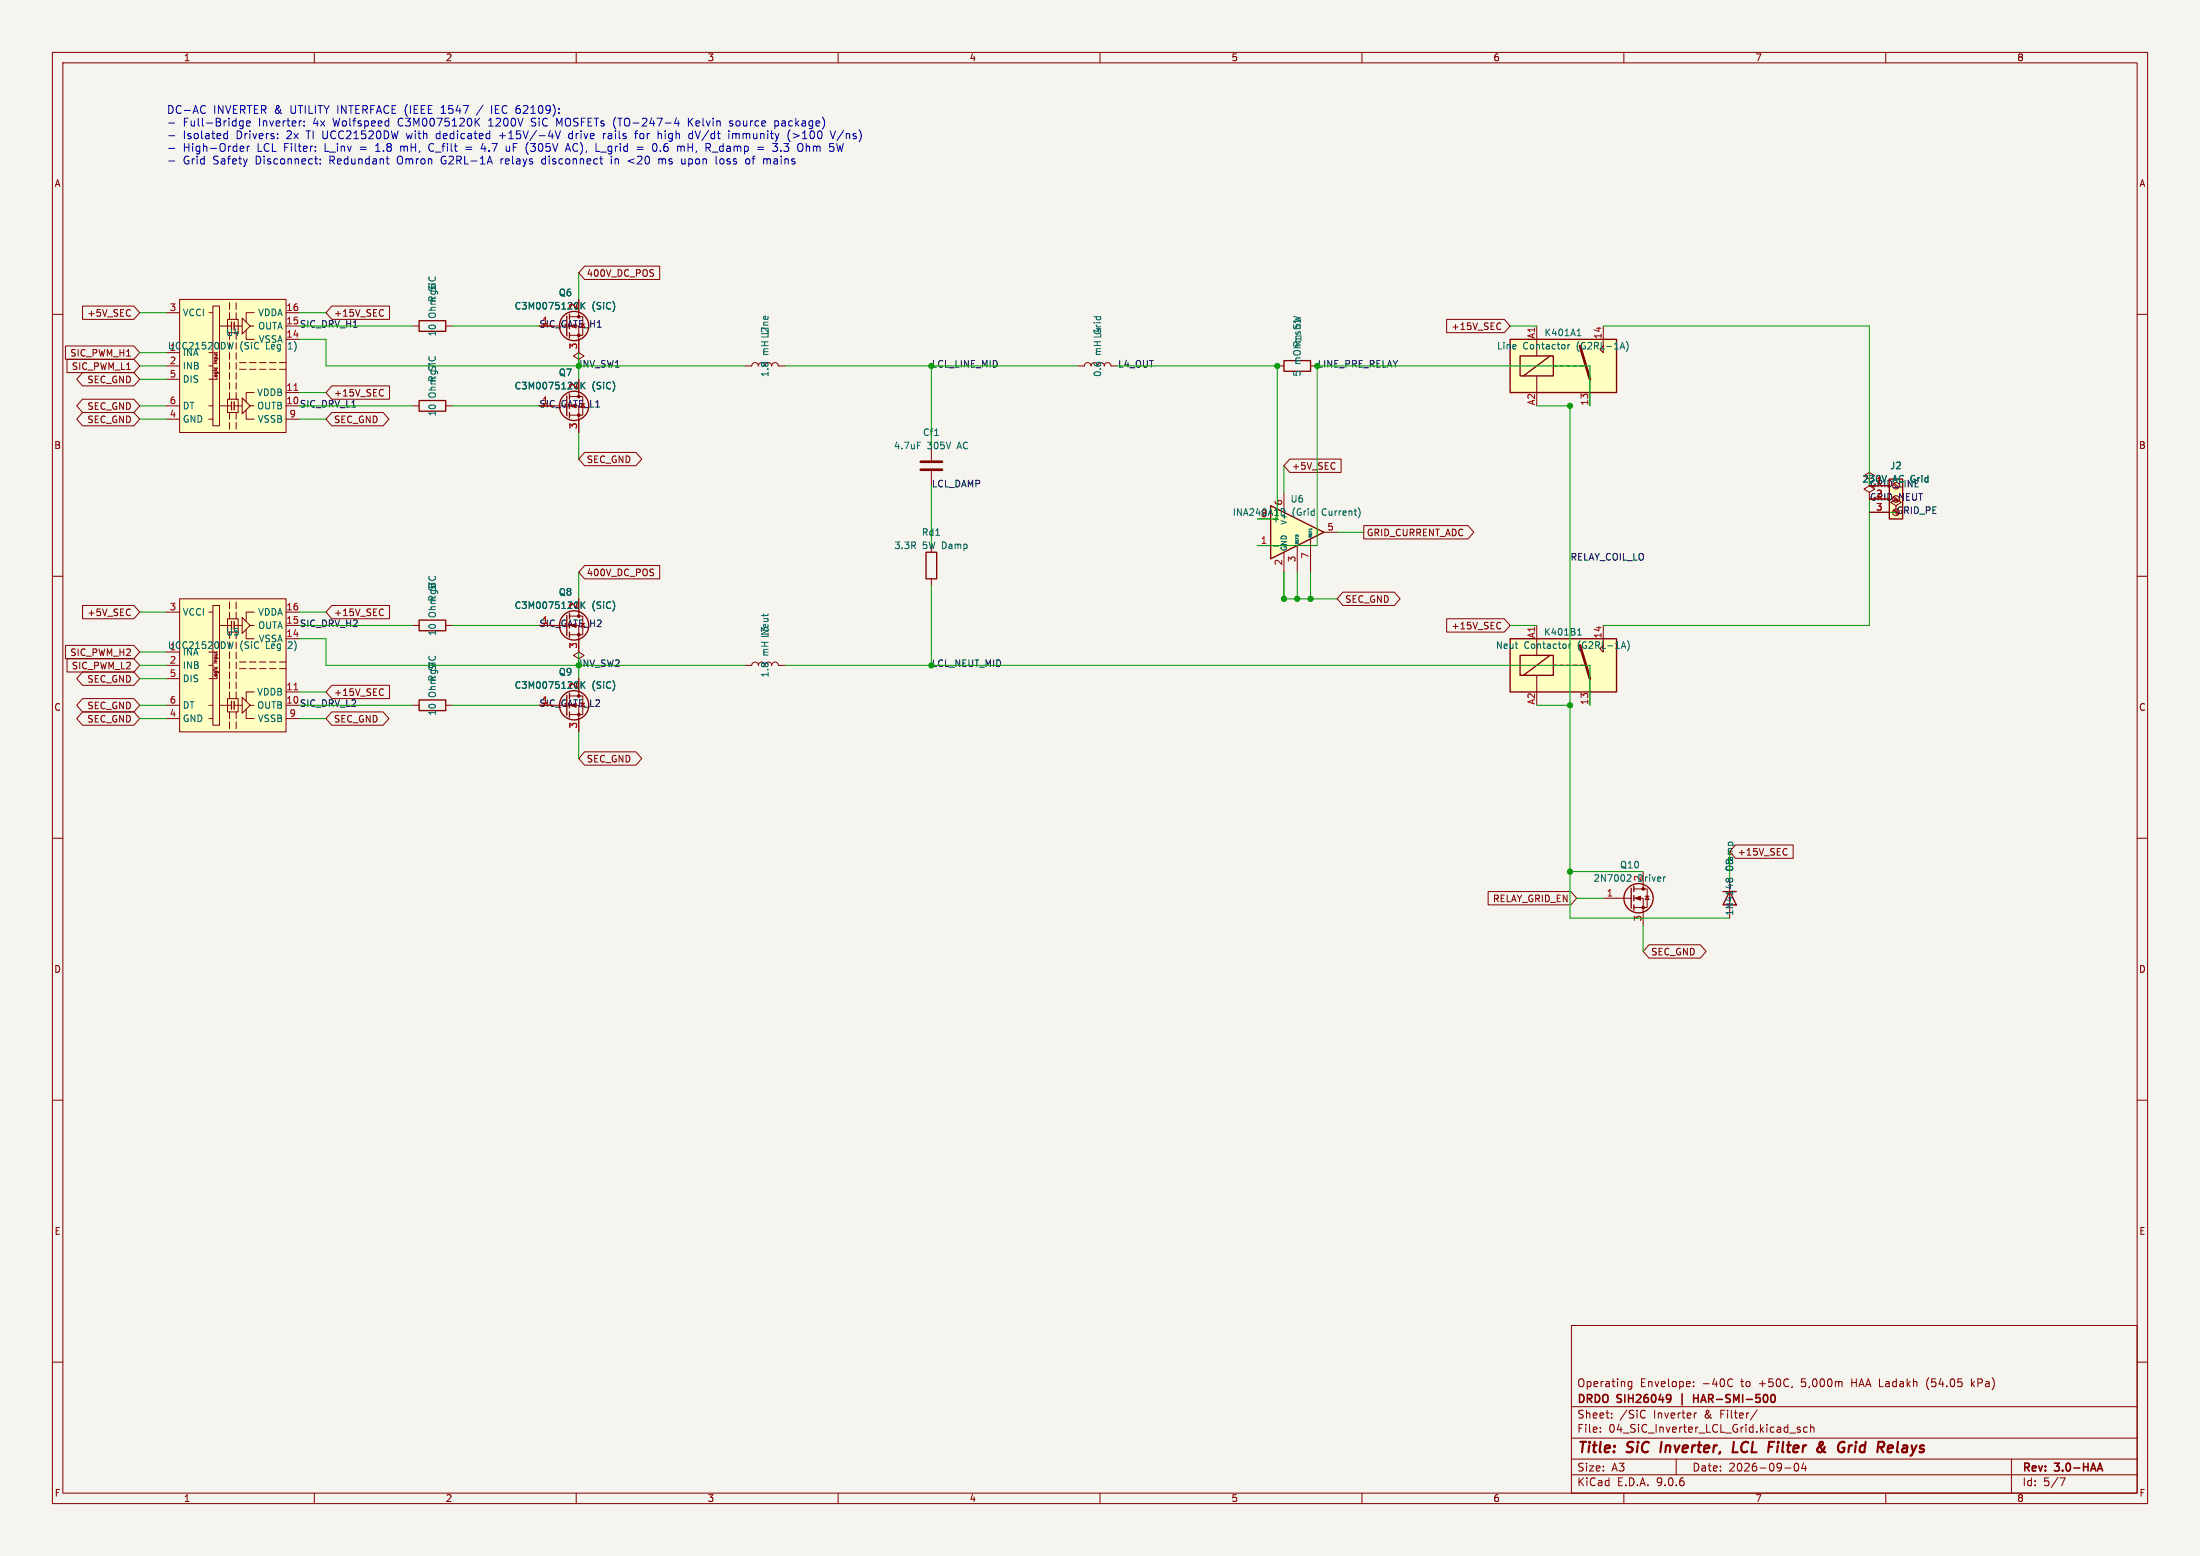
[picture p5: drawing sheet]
<svg xmlns="http://www.w3.org/2000/svg" width="420mm" height="297mm" viewBox="0 0 420 297" stroke-linecap="round" stroke-linejoin="round" font-family="sans-serif">
<path d="M0 0h420v297h-420z" fill="#f5f4ef" stroke="#f5f4ef" stroke-width=".19"/>
<g fill="none" stroke="#840000" stroke-width=".19">
<path d="M10 10h400v277h-400zM12 12h396v273h-396zM60 10v2M110 10v2M160 10v2M210 10v2M260 10v2M310 10v2M360 10v2M10 60h2M110.5 68.6l1-.7-1-.6-1 .6 1 .7v1.3M408 60h2"/>
<path d="M10 110h2M408 110h2M10 160h2M408 160h2M10 210h2M408 210h2M300 253h108v32h-108zM10 260h2M300 278.5h108M300 274.5h108M300 268.5h108M305.5 273.2v.2"/>
<path d="M305.5 272.5v.1M307.7 270.5v.2M307.7 269.8v.1M311.5 263.7v1.2l-.3 .3-.3-.1M311.5 263.8l-.4-.1-.3 .3 .1 .6h.6M313.8 269.2l.3 .1M314.1 270.5l-.3 .2M320 278.5v3M323.3 264.5v.2M323.3 263.8v.1M323.9 269.7l-.4 .1M330.1 263.3l.3-.1 .3 .1"/>
<path d="M330.7 264.5l-.3 .2-.3-.1M335.4 269.1l-1.2 1.9M341.7 273.5h1.1M342.7 279.4l.2-.1a.8 .8 0 0 1 .5 .7 .8 .8 0 0 1-.5 .8l-.2-.2-.2-.4zM343.7 272.5l-.4-.1-.2 .2 .1 .2 .5 .2v.3h-.6M344.3 279.2l-.4 1.1h1M344.7 279.8v1M345 272.5l-.4-.1-.3 .3 .1 .6h.6M345.7 272.5l.2-.1 .3 .1 .1 .9M345.7 271.9v1.5M368 263.3l-.2 .7 .2 1M376.4 263.2v1.5"/>
<path d="M376.5 264.1l.4 .6M376.9 263.7l-.5 .6M384 278.5v6.5M408 260h2M60 285v2M110 285v2M160 285v2M210 285v2M260 285v2M300 281.5h108M310 285v2M340.7 280.2h1.2"/>
<path d="M360 285v2M393.2 282.1h1l-.6 1.5"/>
</g>
<path d="M318.7 266.2l.2 .1a1.22 1.22 0 0 1-.2 1.3M319 266.8l-.3 .3M323.3 266.2v1.5M323.3 266.9h.9M338.3 266.3l.1-.1a.8 .8 0 0 1 .5 .7 .8 .8 0 0 1-.5 .8l-.1-.1M400.9 279.3l.5 1.5M400.5 280.4h.8" fill="none" stroke="#840000" stroke-width=".3"/>
<path d="M317.2 275.2l-.2 2M331 275.2l-.2 2h.9M348 276.8l.5 .4M348.3 276.2l-.1 .4-.4 .4M353.6 275.9l-.5 .2M354.3 275.9l-.2 1.3M354.3 275.2v.2M362.3 275.2l-.2 1.7 .3 .3" fill="none" stroke="#840000" stroke-width=".4"/>
<path d="M34.3 114.3h20.3v25.4h-20.3z" fill="#ffffc2"/>
<g fill="none" stroke="#840000" stroke-width=".19">
<path d="M78.7 77.5h1.3M85.1 77.5h1.3M142.2 69.9h1.3a.64 .64 0 0 1 .6-.7 .64 .64 0 0 1 .7 .7 .64 .64 0 0 1 .6-.7 .64 .64 0 0 1 .6 .7M147.3 69.9a.64 .64 0 0 1 .7-.7 .64 .64 0 0 1 .6 .7h1.3M177.8 85.1v2.8M177.8 89.9v2.8M31.7 116.8h2.6M34.3 114.3h20.3v25.4h-20.3zM39.9 116.8h.7M40.6 115.6h1.3v22.8h-1.3zM41.9 119.4h2.3M43.4 118.1h2.1v2.6h-2.1z"/>
<path d="M43.8 114.9v1.3M43.8 116.8v1.3M44.7 119.4h1.5M45.1 114.9v1.3M45.1 116.8v1.3M46.2 117.9l1.6 1.5-1.6 1.5zM47.8 119.4h.7M48.5 116.8h-1.5v1.8M54.6 119.4h2.5M54.6 116.8h2.5M108.7 117.6h2.6v3.6h-2.6M108.7 119.4h1.8v5.1"/>
<path d="M110.5 114.3v3.3M177.8 110.5v1.3M31.7 134.6h2.6M31.7 127h2.6M31.7 129.5h2.6M31.7 137.2h2.6M39.9 134.6h.7M39.9 127h.7M39.9 129.5h.7M39.9 137.2h.7M41 127.3v.2M41.4 127.3v.2"/>
<path d="M41.9 134.6h2.3M43.4 133.4h2.1v2.5h-2.1zM43.8 124.5v1.2M43.8 126.4v1.2M43.8 128.3v1.2M43.8 130.2v1.2M43.8 132.1v1.3M43.8 135.9v1.3M43.8 137.8v1.3M44.7 134.6h1.5M45.1 122.6v1.2M45.1 124.5v1.2"/>
<path d="M45.1 126.4v1.2M45.1 128.3v1.2M45.1 130.2v1.2M45.1 132.1v1.3M45.1 135.9v1.3M45.1 137.8v1.3M45.7 126.4h1.3M45.7 127.6h1.3M46.2 133.1l1.6 1.5-1.6 1.5zM47 120.1v1.8h1.5M47 135.4v1.8h1.5M47.6 126.4h1.3"/>
<path d="M47.6 127.6h1.3M47.8 134.6h.7M48.5 132.1h-1.5v1.8M49.5 126.4h1.3M49.5 127.6h1.3M51.4 126.4h1.3M51.4 127.6h1.3M53.3 126.4h1.3M53.3 127.6h1.3M54.6 134.6h2.5M54.6 137.2h2.5M54.6 121.9h2.5"/>
<path d="M54.6 132.1h2.5"/>
</g>
<g fill="none" stroke="#840000" stroke-width=".25">
<path d="M80 76.5h5.1v2h-5.1zM44.2 118.6v1.5M44.7 118.6v1.5M108.2 117.5v3.8M108.7 117.1v1M176.8 105.4h2v5.1h-2zM44.2 133.9v1.5M44.7 133.9v1.5M108.7 120.7v1"/>
<circle cx="109.6" cy="119.4" r="2.79"/>
</g>
<path d="M56.1 131.7h.7" fill="none" stroke="#a90000" stroke-width=".19"/>
<path d="M175.1 84.4h.6M178.4 83.1h.8M110.9 114.9v1.2M111.1 115.4l.6 .7M111.7 114.9l-.8 .7M44.5 122.5l-.3 1.3" fill="none" stroke="#006464" stroke-width=".19"/>
<g fill="#840000" stroke="#840000" stroke-width=".19">
<circle cx="110.5" cy="117.6" r=".25"/>
<circle cx="110.5" cy="121.2" r=".25"/>
</g>
<path d="M175.8 88.1h4M175.8 89.7h4" fill="none" stroke="#840000" stroke-width=".51"/>
<path d="M242.6 96.5l10.1 5.1-10.1 5.1z" fill="#ffffc2"/>
<g fill="none" stroke="#840000" stroke-width=".25">
<path d="M80 61.2h5.1v2h-5.1zM108.2 75.6v3.8M108.7 75.2v1M108.7 78.7v1.1M245.1 68.8h5.1v2.1h-5.1zM242.6 96.5l10.1 5.1-10.1 5.1zM80 133.6h5.1v2h-5.1z"/>
<circle cx="109.6" cy="77.5" r="2.79"/>
</g>
<g fill="none" stroke="#840000" stroke-width=".19">
<path d="M78.7 62.2h1.3M85.1 62.2h1.3M108.7 75.7h2.6v3.5h-2.6M108.7 77.5h1.8v5.1M110.5 72.4v3.3M243.8 69.9h1.3M250.2 69.9h1.3M245.1 94v3.8M356.9 91.4l1-.6-1-.6-1 .6 1 .6v1.3M240 104.1h2.6M245.1 105.4v3.8M247.6 104.1v5.1"/>
<path d="M250.2 102.9v6.3M252.7 101.6h2.6M78.7 134.6h1.3M85.1 134.6h1.3"/>
</g>
<g fill="none" stroke="#006464" stroke-width=".19">
<path d="M110.9 73v1.2M111.1 73.5l.6 .7M111.7 73l-.8 .7M245.1 97.2l.2 .4-.1 .6M259.4 97a1.49 1.49 0 0 1 0 1.8M243.1 104.2h1M247.4 102.6v.2h.5M247.4 103v.3h.5M247.4 103.5v.3h.5M247.4 102.2v.2M249.9 101.3v.3h.5M249.9 101.8v.2h.5"/>
<path d="M249.9 102.3v.2h.5M250.4 101h-.4"/>
</g>
<g fill="#840000" stroke="#840000" stroke-width=".19">
<circle cx="110.5" cy="75.7" r=".25"/>
<circle cx="110.5" cy="79.2" r=".25"/>
</g>
<path d="M360.7 91.4h2.5v7.7h-2.5z" fill="#ffffc2"/>
<g fill="none" stroke="#840000" stroke-width=".25">
<path d="M108.7 59.9v1.1M108.2 60.3v3.8M108.7 63.5v1M360.7 91.4h2.5v7.7h-2.5zM80 118.4h5.1v2h-5.1z"/>
<circle cx="109.6" cy="62.2" r="2.79"/>
</g>
<g fill="none" stroke="#840000" stroke-width=".19">
<path d="M110.5 57.2v3.3M108.7 60.5h2.6v3.5h-2.6M108.7 62.2h1.8v5.1M205.7 69.9h1.3a.64 .64 0 0 1 .6-.7 .64 .64 0 0 1 .7 .7 .64 .64 0 0 1 .6-.7 .64 .64 0 0 1 .6 .7M210.8 69.9a.64 .64 0 0 1 .7-.7 .64 .64 0 0 1 .6 .7h1.3M356.9 94l1-.7-1-.6-1 .6 1 .7v1.3h3.8M356.9 92.7h3.8M356.9 97.8h3.8M78.7 119.4h1.3M85.1 119.4h1.3"/>
<circle cx="361.9" cy="97.8" r=".63"/>
</g>
<g fill="#840000" stroke="#840000" stroke-width=".19">
<circle cx="110.5" cy="60.5" r=".25"/>
<circle cx="110.5" cy="64" r=".25"/>
</g>
<path d="M110.9 57.7v1.3M111.1 58.3l.6 .7M111.7 57.7l-.8 .8" fill="none" stroke="#006464" stroke-width=".19"/>
<path d="M288.3 121.9h20.3v10.2h-20.3z" fill="#ffffc2"/>
<path d="M293.4 119.4v5.7M306.1 119.4v5.1l-.7-.7 .7-.6M293.4 128.9v3.2M303.5 129.5v5.1" fill="none" stroke="#840000" stroke-width=".19"/>
<path d="M288.3 121.9h20.3v10.2h-20.3zM290.2 125.1h6.3v3.8h-6.3zM295.9 125.1l-5.1 3.8M296.5 127h.7M297.8 127h.6M299.1 127h.6M300.4 127h.6M301.6 127h.7" fill="none" stroke="#840000" stroke-width=".25"/>
<path d="M301.6 123.2l1.9 6.3" fill="none" stroke="#840000" stroke-width=".51"/>
<path d="M299.5 122.9v.9M299.9 122.9l-.4 .3M301.2 121.2h.7M301.2 120.3l.3-.3v1.2M309.9 122.5l.5 1.3M310.7 122.3a1.46 1.46 0 0 1 0 2" fill="none" stroke="#006464" stroke-width=".19"/>
<path d="M288.3 64.8h20.3v10.1h-20.3z" fill="#ffffc2"/>
<path d="M293.4 62.2v5.7M293.4 71.8v3.1M303.5 72.4v5.1M306.1 62.2v5.1l-.7-.6 .7-.7M142.2 127h1.3a.64 .64 0 0 1 .6-.6 .64 .64 0 0 1 .7 .6 .64 .64 0 0 1 .6-.6 .64 .64 0 0 1 .6 .6 .64 .64 0 0 1 .7-.6 .64 .64 0 0 1 .6 .6 .64 .64 0 0 1 .7-.6 .64 .64 0 0 1 .6 .6h1.3M330.2 167.6v2.6" fill="none" stroke="#840000" stroke-width=".19"/>
<path d="M288.3 64.8h20.3v10.1h-20.3zM290.2 67.9h6.3v3.9h-6.3zM295.9 67.9l-5.1 3.9M296.5 69.9h.7M297.8 69.9h.6M299.1 69.9h.6M300.4 69.9h.6M301.6 69.9h.7M328.9 170.2h2.6M330.2 170.2l1.3 2.5h-2.6z" fill="none" stroke="#840000" stroke-width=".25"/>
<path d="M301.6 66l1.9 6.4" fill="none" stroke="#840000" stroke-width=".51"/>
<path d="M299.3 65.8v.8M299.7 65.8l-.4 .2M301.1 64.1h.7M301.2 63.1l.2-.3v1.3M309.7 65.3l.5 1.3M310.5 65.2a1.46 1.46 0 0 1 0 1.9M330.1 168.1l-.1 .1M330.1 167.9l-.3-.3-.2 .1-.1 .2 .1 .3M330.1 167.9l.2-.3 .4 .1 .1 .2-.1 .3M330.1 167.9v.2M330.1 168.1v.1" fill="none" stroke="#006464" stroke-width=".19"/>
<path d="M34.3 57.2h20.3v25.4h-20.3z" fill="#ffffc2"/>
<g fill="none" stroke="#840000" stroke-width=".19">
<path d="M15.8 58.4h9.8l1.1 1.3-1.1 1.3h-9.8zM31.7 59.7h2.6M34.3 57.2h20.3v25.4h-20.3zM39.9 59.7h.7M40.6 58.4h1.3v22.9h-1.3zM43.8 57.8v1.3M43.8 59.7v1.3M45.1 57.8v1.3M45.1 59.7v1.3M48.5 59.7h-1.5v1.8M54.6 59.7h2.5M63.3 58.4h11.1v2.6h-11.1l-1.1-1.3z"/>
<path d="M73 59.1l.2 .1M110.5 57.2v2.5M111.6 50.8h14.3v2.5h-14.3l-1.1-1.2zM12.5 66h13.1l1.1 1.3-1.1 1.3h-13.1zM12.8 68.6h12.8l1.1 1.3-1.1 1.2h-12.8zM15.8 71.1h9.8l1.1 1.3-1.1 1.3h-9.8l-1.2-1.3zM15.8 78.7h9.8l1.1 1.3-1.1 1.3h-9.8l-1.2-1.3zM15.8 76.2h9.8l1.1 1.3-1.1 1.2h-9.8l-1.2-1.2zM31.7 77.5h2.6M31.7 69.9h2.6M31.7 72.4h2.6M39.9 77.5h.7"/>
<path d="M39.9 69.9h.7M39.9 72.4h.7M41 70.2v.1M41.4 70.2v.1M41.9 62.2h2.3M41.9 77.5h2.3M43.4 61h2.1v2.5h-2.1zM43.4 76.2h2.1v2.5h-2.1zM43.8 67.3v1.3M43.8 69.2v1.3M43.8 71.1v1.3M43.8 73v1.3"/>
<path d="M43.8 74.9v1.3M43.8 78.7v1.3M44.7 62.2h1.5M44.7 77.5h1.5M45.1 65.4v1.3M45.1 67.3v1.3M45.1 69.2v1.3M45.1 71.1v1.3M45.1 73v1.3M45.1 74.9v1.3M45.1 78.7v1.3M45.7 69.2h1.3"/>
<path d="M45.7 70.5h1.3M46.2 60.7l1.6 1.5-1.6 1.6zM46.2 75.9l1.6 1.6-1.6 1.5zM47 63v1.8h1.5M47 78.2v1.8h1.5M47.6 69.2h1.3M47.6 70.5h1.3M47.8 62.2h.7M47.8 77.5h.7M48.5 74.9h-1.5v1.8M49.5 69.2h1.3M49.5 70.5h1.3"/>
<path d="M51.4 69.2h1.3M51.4 70.5h1.3M53.3 69.2h1.3M53.3 70.5h1.3M54.6 62.2h2.5M54.6 77.5h2.5M54.6 64.8h2.5M54.6 74.9h2.5M63.3 73.7h11.1v2.5h-11.1l-1.1-1.3zM63.3 78.7h9.8l1.2 1.3-1.2 1.3h-9.8l-1.1-1.3zM73 74.3l.2 .2M73.2 75.5l-.2 .1"/>
<path d="M73.2 60.2l-.2 .2M110.5 64.8v2.5M110.5 72.4v2.5M276.2 61h11l1.1 1.2-1.1 1.3h-11zM286.3 61.6l.2 .2M286.5 62.8l-.2 .1M31.7 80h2.6M39.9 80h.7M43.8 80.6v1.3M45.1 80.6v1.3M54.6 80h2.5M110.5 80v2.6"/>
<path d="M111.6 86.4h9.8l1.1 1.2-1.1 1.3h-9.8l-1.1-1.3zM246.2 87.6h9.8v2.6h-9.8l-1.1-1.3zM356.9 92.7h3.8M356.9 95.3h3.8M356.9 97.8h3.8M361.9 96.5l1.1-.6-1.1-.6-1 .6 1 .6v1.3M15.8 115.6h9.8l1.1 1.2-1.1 1.3h-9.8zM63.3 115.6h11.1v2.5h-11.1l-1.1-1.3zM73 116.2l.2 .2M73.2 117.4l-.2 .1M110.5 114.3v2.5M111.6 107.9h14.3v2.6h-14.3l-1.1-1.3z"/>
<path d="M256.4 113h9.8l1.1 1.3-1.1 1.3h-9.8l-1.1-1.3zM260.3 100.3h20l1.1 1.3-1.1 1.3h-20zM276.2 118.1h11l1.1 1.3-1.1 1.3h-11zM286.3 118.8l.2 .1M286.5 119.9l-.2 .2M12.5 123.2h13.1l1.1 1.3-1.1 1.2h-13.1zM12.8 125.7h12.8l1.1 1.3-1.1 1.3h-12.8zM15.8 128.3h9.8l1.1 1.2-1.1 1.3h-9.8l-1.2-1.3zM15.8 133.3h9.8l1.1 1.3-1.1 1.3h-9.8l-1.2-1.3zM15.8 135.9h9.8l1.1 1.3-1.1 1.2h-9.8l-1.2-1.2zM63.3 130.8h11.1v2.6h-11.1l-1.1-1.3zM63.3 135.9h9.8l1.2 1.3-1.2 1.2h-9.8l-1.1-1.2z"/>
<path d="M73 131.5l.2 .1M73.2 132.6l-.2 .2M108.7 132.8h2.6v3.6h-2.6M108.7 134.6h1.8v5.1M110.5 125.7l1-.6-1-.6-1 .6 1 .6v1.3M110.5 121.9v2.6M110.5 129.5v3.3M111.6 143.5h9.8l1.1 1.3-1.1 1.3h-9.8l-1.1-1.3zM284.1 170.2h15.8l1.1 1.3-1.1 1.2h-15.8zM306.1 171.5h5.3M311.9 169.7h2.6v3.5h-2.6M311.9 171.5h1.8v5"/>
<path d="M313.7 166.4v3.3M314.1 171.1h.7M314.5 171.1l.3 .6h-.7zM331.3 161.3h11v2.5h-11l-1.1-1.2zM340.9 162l.3 .1M341.2 163.1l-.3 .1M314.8 180.3h9.8l1.1 1.3-1.1 1.3h-9.8l-1.1-1.3z"/>
</g>
<g fill="none" stroke="#840000" stroke-width=".25">
<path d="M44.2 61.5v1.5M44.2 76.7v1.5M44.7 61.5v1.5M44.7 76.7v1.5M108.2 132.7v3.8M108.7 132.3v1.1M108.7 135.9v1M311.4 169.5v3.9M311.9 169.2v1M311.9 170.9v1.1M311.9 172.7v1"/>
<circle cx="109.6" cy="134.6" r="2.79"/>
<circle cx="312.8" cy="171.4" r="2.79"/>
</g>
<path d="M56.1 74.5h.7" fill="none" stroke="#a90000" stroke-width=".19"/>
<g fill="none" stroke="#006464" stroke-width=".19">
<path d="M110.9 57.7v1.3M111.1 58.3l.6 .7M111.7 57.7l-.8 .8M44.5 65.3l-.3 1.3M110.9 73v1.2M111.1 73.5l.6 .7M111.7 73l-.8 .7M110.9 114.9v1.2M111.1 115.4l.6 .7M111.7 114.9l-.8 .7M110.9 130.1v1.3M111.1 130.7l.6 .7"/>
<path d="M111.7 130.1l-.8 .7M310.8 166.9l.4 .1 .2 .3-.8 .9h.8"/>
</g>
<g fill="#840000" stroke="#840000" stroke-width=".19">
<path d="M312.2 171.5l1-.4v.7z"/>
<circle cx="110.5" cy="132.8" r=".25"/>
<circle cx="110.5" cy="136.4" r=".25"/>
<circle cx="313.7" cy="169.7" r=".25"/>
<circle cx="313.7" cy="173.2" r=".25"/>
</g>
<g fill="none" stroke="#009600" stroke-width=".19">
<path d="M26.7 59.7h5M57.1 59.7h5.1M110.5 52.1v5.1M26.7 69.9h5M26.7 77.5h5M26.7 67.3h5M26.7 72.4h5M57.1 64.8h5.1v5.1h80M57.1 62.2h21.6M57.1 77.5h21.6M57.1 74.9h5.1M86.4 62.2h16.5"/>
<path d="M86.4 77.5h16.5M110.5 67.3v5.1M149.9 69.9h55.8M177.8 69.9v15.2M213.4 69.9h30.4v29.2h-3.8M288.3 62.2h5.1M293.4 77.5h6.3v97.8h30.5M303.5 77.5v-7.6h-52v34.2h-11.5M306.1 62.2h50.8v30.5M26.7 80h5M57.1 80h5.1M110.5 82.6v5"/>
<path d="M177.8 92.7v11.4M245.1 88.9v5.1M356.9 95.3v24.1h-50.8M356.9 97.8h5M26.7 116.8h5M57.1 119.4h21.6M57.1 116.8h5.1M86.4 119.4h16.5M110.5 109.2v5.1M177.8 111.8v15.2M245.1 109.2v5.1h10.2M247.6 109.2v5.1"/>
<path d="M250.2 109.2v5.1M255.3 101.6h5M288.3 119.4h5.1M26.7 134.6h5M26.7 127h5M26.7 124.5h5M26.7 137.2h5M26.7 129.5h5M57.1 134.6h21.6M57.1 121.9h5.1v5.1h80M57.1 137.2h5.1M57.1 132.1h5.1"/>
<path d="M86.4 134.6h16.5M110.5 124.5v5M110.5 139.7v5.1M149.9 127h153.6v7.6M293.4 134.6h6.3M299.7 166.4h14M301 171.5h5.1M313.7 176.5v5.1M330.2 162.6v5"/>
</g>
<g fill="none" stroke="#0000c2" stroke-width=".19">
<path d="M32.2 23.5h1.2M32.2 25.9h1.2M32.2 28.3h1.2M32.2 30.7h1.2M38.9 20.1l.3 .2M39.2 21.5l-.3 .1M42.8 26.3l.2 .2 .4-.1M43.4 25v1.5M43.4 25.6l-.4-.1-.2 .1M45.9 28.8h.6M45.9 28l.4-.1 .3 .4-.7 .1M46.4 23.1v1.2l-.1 .2"/>
<path d="M46.4 23.1h-.4l-.3 .2 .2 .7h.5M47.1 23.6l.7-.2-.1-.3h-.4l-.2 .2v.7h.6M47.2 27.9v1M47.6 27.9l-.3 .1-.1 .2M53 26.3v.2M53 25.6v.1M58.1 23.9v.2M58.1 23.1v.2M60.1 30.3h.5M60.2 28.8v.1M60.2 28v.1M60.3 31.2l.3 .1"/>
<path d="M61.1 31.2v.1M61.1 30.4v.1M71.7 28.9h.9M71.9 27.8h-.2M73.7 30.3h.6M74 31.2l.3 .1M76.5 27.9v1M76.6 28h-.1M82.1 27.5l-.2 .5v.5l.2 .3M83.4 25.6v.7M84.2 21.6h.9M84.4 20.5l-.2 .1"/>
<path d="M88.9 28.1h1.2M88.9 28.5h1.2M90.9 23.2l.7 .9M91.6 22.6l-.9 .8M92.2 20.1l-1.3 1.9M92.2 27.3l-.3 1.1h.9M93.3 24.1h.8M93.4 22.9l-.1 .1M93.9 20.1v1.5M95.4 25.9h1.1M95.6 30.3v1M95.8 30.4l-.2 .2"/>
<path d="M96.6 27.9l.1 .9 .4 .1 .2-.1M97.3 27.9v1M101.4 24l.2 .1M101.4 23l.2 .2M103.7 30.3l-.3 .3v.4l.3 .3M104.7 26h.9M106 25l.5 1.5 .5-1.5M106.8 23.6l-.5-1v1.5M107.9 28.9l.5-1.5 .5 1.5M108.1 28.5h.7M109.1 25.5l-.4 .1-.1 .2v.5l.5 .2M113.8 28.9h.7"/>
<path d="M114.5 30.3h.6M114.6 29h1.2M114.9 31.3h.2M115.2 25.5v1M115.6 25.5l-.2 .1-.2 .2M116.7 30.3v1M121.1 30.3l-1.2 .4 1.2 .5M121.1 25.5h.6M121.4 25.2v1.3M121.6 28.1h1.2M121.6 28.5h1.2M124.9 27.4l-.3 .3"/>
<path d="M125.1 27.4l.2 .1 .1 .5v.6M125.7 25.6h.5l.1 .9M125.8 30.5l.4-.2 .2 .2M125.8 30.3v1M126.1 28.8v.1M126.4 30.5v.8M126.5 30.4l-.1 .1M129.1 22.5l-.3 1.1h.9M129.5 23.1v1M130.2 27.9l.4 .1v.1v.8M130.8 31.2l-.5 .1M130.8 30.3v1"/>
<path d="M131.4 22.6v1.5M131.6 26.3l.2 .2 .4-.1M131.6 23.2l.7 .9M132.2 25.6l-.4-.1-.2 .1M132.2 25v1.5M132.3 22.6l-.9 .8M135.9 29h1.2M136.8 31.2l.1 .1M137.7 30.3l-.3 .3v.4l.3 .3M139.1 25v.1M139.1 25.5v1M139.9 25.5v1"/>
<path d="M139.9 23.1h-.4l-.2 .2 .1 .2 .5 .1v.4h-.6M140.4 25.6l-.3-.1-.2 .1M142.6 30.3l.4 .1 .1 .2v.6l-.5 .1M144.6 28.1h1.2M144.6 28.5h1.2M146.5 30.4h.5l.1 .9M147.9 23.1h.5l.2 .2-.1 .7h-.6M147.9 23.1v1.5M148.4 27.4l-.5 .6M149.1 28.8v.1M149.6 27.4h1M149.6 28.8h.1"/>
<path d="M150.5 25.4l-.1 .7 .4 .9M151.4 25.5l1.2 .4-1.2 .4M153.9 28l.5-.1 .2 .2M153.9 27.4v1.5M158.5 25l.5 1.5 .5-1.5M161 27.4l-.4 1.5-.2-1.1-.3 1.1M161.1 24.9l-1.3 1.9"/>
</g>
<g fill="#009600" stroke="#009600" stroke-width=".19">
<circle cx="177.8" cy="69.9" r=".5"/>
<circle cx="245.1" cy="114.3" r=".5"/>
<circle cx="247.6" cy="114.3" r=".5"/>
<circle cx="250.2" cy="114.3" r=".5"/>
<circle cx="110.5" cy="127" r=".5"/>
<circle cx="110.5" cy="69.9" r=".5"/>
<circle cx="243.8" cy="69.9" r=".5"/>
<circle cx="251.5" cy="69.9" r=".5"/>
<circle cx="177.8" cy="127" r=".5"/>
<circle cx="299.7" cy="134.6" r=".5"/>
<circle cx="299.7" cy="77.5" r=".5"/>
<circle cx="299.7" cy="166.4" r=".5"/>
</g>
<g font-size="2.8" fill="#840000">
<text x="301" y="277.9">Title:</text>
<text x="310.6" y="277.9">SiC</text>
<text x="317.8" y="277.9">Inverter,</text>
<text x="332.4" y="277.9">LCL</text>
<text x="340" y="277.9">Filter</text>
<text x="350.1" y="277.9">&amp;</text>
<text x="354.9" y="277.9">Grid</text>
<text x="363.3" y="277.9">Relays</text>
</g>
<g font-size="2.1" fill="#0000c2">
<text x="31.7" y="21.8">DC-AC</text>
<text x="40.7" y="21.8">INVERTER &amp;</text>
<text x="55.6" y="21.8">UTILITY INTERFACE (IEEE</text>
<text x="84.8" y="21.8">1547</text>
<text x="94.7" y="21.8">IEC 62109):</text>
<text x="34.9" y="24.3">Full-Bridge</text>
<text x="34.9" y="26.7">Isolated</text>
<text x="34.9" y="29.1">High-Order</text>
<text x="45.1" y="26.7">Drivers:</text>
<text x="49.1" y="29.1">LCL Filter:</text>
<text x="49.4" y="24.3">Inverter:</text>
<text x="54.9" y="26.7">2x</text>
<text x="58.8" y="26.7">TI UCC21520DW</text>
<text x="59.9" y="24.3">4x</text>
<text x="62.2" y="29.1">L_inv</text>
<text x="63.9" y="24.3">Wolfspeed</text>
<text x="69.1" y="29.1">=</text>
<text x="72.3" y="29.1">1.8</text>
<text x="76.4" y="24.3">C3M0075120K</text>
<text x="77.1" y="29.1">mH,</text>
<text x="78.2" y="26.7">with</text>
<text x="82.7" y="29.1">C_filt</text>
<text x="84" y="26.7">dedicated</text>
<text x="93" y="29.1">4.7</text>
<text x="93.8" y="24.3">1200V</text>
<text x="96.2" y="26.7">+15V/-4V</text>
<text x="97.9" y="29.1">uF</text>
<text x="101.9" y="29.1">(305V</text>
<text x="102.1" y="24.3">SiC</text>
<text x="107.1" y="24.3">MOSFETs (TO-247-4</text>
<text x="109.6" y="26.7">drive</text>
<text x="109.7" y="29.1">AC),</text>
<text x="115.5" y="29.1">L_grid</text>
<text x="116.3" y="26.7">rails</text>
<text x="122.6" y="26.7">for</text>
<text x="123.5" y="29.1">=</text>
<text x="126.7" y="29.1">0.6</text>
<text x="127.1" y="26.7">high</text>
<text x="131.6" y="29.1">mH,</text>
<text x="132.5" y="24.3">Kelvin</text>
<text x="133.2" y="26.7">dV/dt</text>
<text x="137.2" y="29.1">R_damp</text>
<text x="140.6" y="24.3">source</text>
<text x="140.9" y="26.7">immunity</text>
<text x="147.2" y="29.1">=</text>
<text x="149.4" y="24.3">package)</text>
<text x="150.3" y="29.1">3.3</text>
<text x="152.3" y="26.7">(&gt;100</text>
<text x="155.2" y="29.1">Ohm</text>
<text x="160.8" y="26.7">V/ns)</text>
<text x="34.9" y="31.5">Grid</text>
<text x="40.7" y="31.5">Safety</text>
<text x="48.9" y="31.5">Disconnect:</text>
<text x="63.2" y="31.5">Redundant</text>
<text x="76.2" y="31.5">Omron</text>
<text x="84.8" y="31.5">G2RL-1A</text>
<text x="96.3" y="31.5">relays</text>
<text x="104.3" y="31.5">disconnect</text>
<text x="117.7" y="31.5">in</text>
<text x="121" y="31.5">&lt;20</text>
<text x="127.1" y="31.5">ms</text>
<text x="131.6" y="31.5">upon</text>
<text x="138.3" y="31.5">loss</text>
<text x="144.2" y="31.5">of</text>
<text x="147.7" y="31.5">mains</text>
</g>
<g font-size="2.1" fill="#840000">
<text x="301" y="268.2">DRDO</text>
<text x="301" y="265">Operating</text>
<text x="308.8" y="268.2">SIH26049</text>
<text x="313.1" y="265">Envelope:</text>
<text x="321.4" y="268.2">|</text>
<text x="324.6" y="268.2">HAR-SMI-500</text>
<text x="325" y="265">-40C</text>
<text x="332.5" y="265">to</text>
<text x="336" y="265">+50C,</text>
<text x="344.3" y="265">5,000m</text>
<text x="354" y="265">HAA Ladakh</text>
<text x="368.6" y="265">(54.05</text>
<text x="377.3" y="265">kPa)</text>
<text x="301" y="273.7">File:</text>
<text x="301" y="271">Sheet:</text>
<text x="307.1" y="273.7">04_SiC_Inverter_LCL_Grid.kicad_sch</text>
<text x="309.2" y="271">/SiC</text>
<text x="315.7" y="271">Inverter</text>
<text x="325.5" y="271">&amp;</text>
<text x="328.7" y="271">Filter/</text>
<text x="301" y="281.1">Size:</text>
<text x="307.6" y="281.1">A3</text>
<text x="323" y="281.1">Date:</text>
<text x="330" y="281.1">2026-09-04</text>
<text x="386" y="281.3">Rev:</text>
<text x="392.4" y="281.3">3.0-HAA</text>
<text x="301" y="283.9">KiCad</text>
<text x="308.7" y="283.9">E.D.A.</text>
<text x="316.3" y="283.9">9.0.6</text>
<text x="386" y="283.9">Id:</text>
<text x="390.1" y="283.9">5/7</text>
</g>
<g font-size="1.8" fill="#840000">
<text x="35" y="11.9">1</text>
<text x="85" y="11.9">2</text>
<text x="135" y="11.9">3</text>
<text x="185" y="11.9">4</text>
<text x="235" y="11.9">5</text>
<text x="285" y="11.9">6</text>
<text x="335" y="11.9">7</text>
<text x="385" y="11.9">8</text>
<text x="10.3" y="35.9">A</text>
<text x="408.3" y="35.9">A</text>
<text x="111.9" y="53">400V_DC_POS</text>
<text x="16.6" y="60.6">+5V_SEC</text>
<text x="102.9" y="62.7">SIC_GATE_H1</text>
<text x="277" y="63.2">+15V_SEC</text>
<text x="13.3" y="68.3">SIC_PWM_H1</text>
<text x="13.6" y="70.8">SIC_PWM_L1</text>
<text x="110.5" y="70.4">INV_SW1</text>
<text x="16.6" y="73.3">SEC_GND</text>
<text x="102.9" y="78">SIC_GATE_L1</text>
<text x="16.6" y="81">SEC_GND</text>
<text x="16.6" y="78.4">SEC_GND</text>
<text x="63.7" y="81">SEC_GND</text>
<text x="10.3" y="85.9">B</text>
<text x="111.9" y="88.6">SEC_GND</text>
<text x="246.5" y="89.9">+5V_SEC</text>
<text x="408.2" y="85.9">B</text>
<text x="355.4" y="92.3">230V</text>
<text x="356.9" y="95.8">GRID_NEUT</text>
<text x="361.9" y="98.3">GRID_PE</text>
<text x="260.8" y="102.6">GRID_CURRENT_ADC</text>
<text x="111.9" y="110.2">400V_DC_POS</text>
<text x="16.6" y="117.8">+5V_SEC</text>
<text x="102.9" y="119.9">SIC_GATE_H2</text>
<text x="256.7" y="115.3">SEC_GND</text>
<text x="13.3" y="125.4">SIC_PWM_H2</text>
<text x="277" y="120.3">+15V_SEC</text>
<text x="13.6" y="128">SIC_PWM_L2</text>
<text x="16.6" y="130.5">SEC_GND</text>
<text x="110.5" y="127.5">INV_SW2</text>
<text x="10.3" y="135.9">C</text>
<text x="16.6" y="135.6">SEC_GND</text>
<text x="102.9" y="135.1">SIC_GATE_L2</text>
<text x="408.2" y="135.9">C</text>
<text x="16.6" y="138.1">SEC_GND</text>
<text x="63.7" y="138.1">SEC_GND</text>
<text x="111.9" y="145.7">SEC_GND</text>
<text x="331.6" y="163.5">+15V_SEC</text>
<text x="284.9" y="172.4">RELAY_GRID_EN</text>
<text x="10.3" y="185.9">D</text>
<text x="315.1" y="182.6">SEC_GND</text>
<text x="408.2" y="185.9">D</text>
<text x="10.3" y="235.9">E</text>
<text x="408.3" y="235.9">E</text>
<text x="10.3" y="285.9">F</text>
<text x="35" y="286.9">1</text>
<text x="85" y="286.9">2</text>
<text x="135" y="286.9">3</text>
<text x="185" y="286.9">4</text>
<text x="235" y="286.9">5</text>
<text x="285" y="286.9">6</text>
<text x="335" y="286.9">7</text>
<text x="385" y="286.9">8</text>
<text x="408.3" y="285.9">F</text>
</g>
<g font-size="1.8" fill="#a90000">
<text x="32.3" y="59.4">3</text>
<text x="54.6" y="59.4">16</text>
<text x="110.2" y="59.1" transform="rotate(-90 110.2 59.1)">2</text>
<text x="54.6" y="62">15</text>
<text x="54.6" y="64.5">14</text>
<text x="103.4" y="62">1</text>
<text x="293.1" y="64.8" transform="rotate(-90 293.1 64.8)">A1</text>
<text x="305.8" y="64.8" transform="rotate(-90 305.8 64.8)">14</text>
<text x="32.3" y="69.6">2</text>
<text x="110.2" y="66.7" transform="rotate(-90 110.2 66.7)">3</text>
<text x="32.3" y="72.1">5</text>
<text x="32.3" y="77.2">6</text>
<text x="54.6" y="74.7">11</text>
<text x="54.6" y="77.2">10</text>
<text x="103.4" y="77.2">1</text>
<text x="110.2" y="74.4" transform="rotate(-90 110.2 74.4)">2</text>
<text x="293.1" y="77.5" transform="rotate(-90 293.1 77.5)">A2</text>
<text x="303.3" y="77.5" transform="rotate(-90 303.3 77.5)">13</text>
<text x="32.3" y="79.8">4</text>
<text x="55.2" y="79.8">9</text>
<text x="110.2" y="82" transform="rotate(-90 110.2 82)">3</text>
<text x="358.1" y="92.5">1</text>
<text x="358.1" y="95">2</text>
<text x="253.3" y="101.3">5</text>
<text x="358.1" y="97.5">3</text>
<text x="240.6" y="103.9">1</text>
<text x="247.4" y="107.4" transform="rotate(-90 247.4 107.4)">3</text>
<text x="249.9" y="106.8" transform="rotate(-90 249.9 106.8)">7</text>
<text x="244.9" y="108" transform="rotate(-90 244.9 108)">2</text>
<text x="32.3" y="116.6">3</text>
<text x="54.6" y="116.6">16</text>
<text x="54.6" y="119.1">15</text>
<text x="103.4" y="119.1">1</text>
<text x="110.2" y="116.3" transform="rotate(-90 110.2 116.3)">2</text>
<text x="54.6" y="121.7">14</text>
<text x="110.2" y="123.9" transform="rotate(-90 110.2 123.9)">3</text>
<text x="293.1" y="121.9" transform="rotate(-90 293.1 121.9)">A1</text>
<text x="305.8" y="122" transform="rotate(-90 305.8 122)">14</text>
<text x="32.3" y="126.7">2</text>
<text x="32.3" y="129.3">5</text>
<text x="54.6" y="131.8">11</text>
<text x="110.2" y="131.5" transform="rotate(-90 110.2 131.5)">2</text>
<text x="32.3" y="134.4">6</text>
<text x="32.3" y="136.9">4</text>
<text x="54.6" y="134.4">10</text>
<text x="55.2" y="136.9">9</text>
<text x="103.4" y="134.4">1</text>
<text x="293.1" y="134.6" transform="rotate(-90 293.1 134.6)">A2</text>
<text x="303.3" y="134.7" transform="rotate(-90 303.3 134.7)">13</text>
<text x="110.2" y="139.1" transform="rotate(-90 110.2 139.1)">3</text>
<text x="306.6" y="171.2">1</text>
<text x="313.4" y="176" transform="rotate(-90 313.4 176)">3</text>
</g>
<g font-size="1.8" fill="#006464">
<text x="83.4" y="57.8" transform="rotate(-90 83.4 57.8)">Rg6</text>
<text x="83.4" y="55.4" transform="rotate(-90 83.4 55.4)">SiC</text>
<text x="98.1" y="59.3">C3M0075120K</text>
<text x="106.6" y="56.7">Q6</text>
<text x="113" y="59.3">(SiC)</text>
<text x="34.8" y="60.6">VCCI</text>
<text x="43.1" y="64.4">U4</text>
<text x="49.2" y="60.6">VDDA</text>
<text x="49.2" y="63.1">OUTA</text>
<text x="49.3" y="65.6">VSSA</text>
<text x="83.4" y="64.3" transform="rotate(-90 83.4 64.3)">10</text>
<text x="83.4" y="60.7" transform="rotate(-90 83.4 60.7)">Ohm</text>
<text x="146.9" y="63.7" transform="rotate(-90 146.9 63.7)">Line</text>
<text x="210.4" y="63.6" transform="rotate(-90 210.4 63.6)">Grid</text>
<text x="248.5" y="62.6" transform="rotate(-90 248.5 62.6)">5W</text>
<text x="294.8" y="64.4">K401A1</text>
<text x="32" y="66.9">UCC21520DW</text>
<text x="32.3" y="67.1">1</text>
<text x="34.8" y="68.2">INA</text>
<text x="34.8" y="70.7">INB</text>
<text x="45.8" y="66.9">(SiC</text>
<text x="50.9" y="66.9">Leg</text>
<text x="55.3" y="66.9">1)</text>
<text x="83.4" y="70.6" transform="rotate(-90 83.4 70.6)">SiC</text>
<text x="106.6" y="72">Q7</text>
<text x="146.9" y="67.9" transform="rotate(-90 146.9 67.9)">mH L2</text>
<text x="210.4" y="67.8" transform="rotate(-90 210.4 67.8)">mH L4</text>
<text x="248.5" y="72" transform="rotate(-90 248.5 72)">5</text>
<text x="248.5" y="69.6" transform="rotate(-90 248.5 69.6)">mOhm</text>
<text x="248.5" y="66.4" transform="rotate(-90 248.5 66.4)">R_sh1</text>
<text x="285.7" y="66.9">Line</text>
<text x="290.7" y="66.9">Contactor</text>
<text x="301.1" y="66.9">(G2RL-1A)</text>
<text x="34.8" y="73.3">DIS</text>
<text x="49" y="75.8">VDDB</text>
<text x="83.4" y="76" transform="rotate(-90 83.4 76)">Ohm</text>
<text x="83.4" y="73" transform="rotate(-90 83.4 73)">Rg7</text>
<text x="98.1" y="74.5">C3M0075120K</text>
<text x="113" y="74.5">(SiC)</text>
<text x="146.9" y="72.1" transform="rotate(-90 146.9 72.1)">1.8</text>
<text x="210.4" y="72" transform="rotate(-90 210.4 72)">0.6</text>
<text x="34.8" y="78.3">DT</text>
<text x="34.8" y="80.9">GND</text>
<text x="49" y="78.3">OUTB</text>
<text x="49.1" y="80.9">VSSB</text>
<text x="83.4" y="79.6" transform="rotate(-90 83.4 79.6)">10</text>
<text x="176.1" y="83.4">Cf1</text>
<text x="170.6" y="86">4.7uF</text>
<text x="177" y="86">305V</text>
<text x="182.9" y="86">AC</text>
<text x="360.8" y="89.8">J2</text>
<text x="361.3" y="92.3">AC Grid</text>
<text x="235.2" y="98.7">INA240A1D</text>
<text x="240.6" y="98.8">8</text>
<text x="242.7" y="99.9">+</text>
<text x="244.9" y="96.6" transform="rotate(-90 244.9 96.6)">6</text>
<text x="246.3" y="96.1">U6</text>
<text x="246.6" y="98.7">(Grid</text>
<text x="252.5" y="98.7">Current)</text>
<text x="170.6" y="105">3.3R</text>
<text x="175.9" y="102.5">Rd1</text>
<text x="176.1" y="105">5W Damp</text>
<text x="83.4" y="112.5" transform="rotate(-90 83.4 112.5)">SiC</text>
<text x="106.6" y="113.9">Q8</text>
<text x="34.8" y="117.7">VCCI</text>
<text x="49.2" y="117.7">VDDA</text>
<text x="83.4" y="117.9" transform="rotate(-90 83.4 117.9)">Ohm</text>
<text x="83.4" y="114.9" transform="rotate(-90 83.4 114.9)">Rg8</text>
<text x="98.1" y="116.4">C3M0075120K</text>
<text x="113" y="116.4">(SiC)</text>
<text x="32" y="124.1">UCC21520DW</text>
<text x="32.3" y="124.2">1</text>
<text x="34.8" y="125.3">INA</text>
<text x="43.1" y="121.5">U5</text>
<text x="45.8" y="124.1">(SiC</text>
<text x="49.2" y="120.2">OUTA</text>
<text x="49.3" y="122.8">VSSA</text>
<text x="50.9" y="124.1">Leg</text>
<text x="55.3" y="124.1">2)</text>
<text x="83.4" y="121.5" transform="rotate(-90 83.4 121.5)">10</text>
<text x="146.9" y="125.2" transform="rotate(-90 146.9 125.2)">mH L3</text>
<text x="146.9" y="121" transform="rotate(-90 146.9 121)">Neut</text>
<text x="285.5" y="124.1">Neut</text>
<text x="290.9" y="124.1">Contactor</text>
<text x="294.7" y="121.5">K401B1</text>
<text x="301.3" y="124.1">(G2RL-1A)</text>
<text x="34.8" y="127.9">INB</text>
<text x="34.8" y="130.4">DIS</text>
<text x="83.4" y="130.2" transform="rotate(-90 83.4 130.2)">Rg9</text>
<text x="83.4" y="127.8" transform="rotate(-90 83.4 127.8)">SiC</text>
<text x="98.1" y="131.7">C3M0075120K</text>
<text x="106.6" y="129.1">Q9</text>
<text x="113" y="131.7">(SiC)</text>
<text x="146.9" y="129.4" transform="rotate(-90 146.9 129.4)">1.8</text>
<text x="34.8" y="135.5">DT</text>
<text x="49" y="132.9">VDDB</text>
<text x="49" y="135.5">OUTB</text>
<text x="83.4" y="136.7" transform="rotate(-90 83.4 136.7)">10</text>
<text x="83.4" y="133.1" transform="rotate(-90 83.4 133.1)">Ohm</text>
<text x="34.8" y="138">GND</text>
<text x="49.1" y="138">VSSB</text>
<text x="309.2" y="166">Q10</text>
<text x="331.1" y="166.4" transform="rotate(-90 331.1 166.4)">D8</text>
<text x="331.1" y="166.3" transform="rotate(-90 331.1 166.3)">Clamp</text>
<text x="304.1" y="168.5">2N7002</text>
<text x="312.7" y="168.5">Driver</text>
<text x="313.4" y="168.3" transform="rotate(-90 313.4 168.3)">2</text>
<text x="331.1" y="174.9" transform="rotate(-90 331.1 174.9)">1N4148</text>
</g>
<g font-size="1.8" fill="#0f0f0f">
<text x="57.1" y="62.7">SIC_DRV_H1</text>
<text x="63.7" y="60.6">+15V_SEC</text>
<text x="177.8" y="70.4">LCL_LINE_MID</text>
<text x="213.4" y="70.4">L4_OUT</text>
<text x="251.5" y="70.4">LINE_PRE_RELAY</text>
<text x="57.1" y="78">SIC_DRV_L1</text>
<text x="63.7" y="75.9">+15V_SEC</text>
<text x="177.8" y="93.2">LCL_DAMP</text>
<text x="356.9" y="93.2">GRID_LINE</text>
<text x="299.7" y="107.2">RELAY_COIL_LO</text>
<text x="57.1" y="119.9">SIC_DRV_H2</text>
<text x="63.7" y="117.8">+15V_SEC</text>
<text x="177.8" y="127.5">LCL_NEUT_MID</text>
<text x="57.1" y="135.1">SIC_DRV_L2</text>
<text x="63.7" y="133">+15V_SEC</text>
</g>
<g font-size="1.4" fill="#006464">
<text x="245.8" y="100.3" transform="rotate(-90 245.8 100.3)">V+</text>
<text x="245.8" y="105.3" transform="rotate(-90 245.8 105.3)">GND</text>
</g>
<g font-size=".9" fill="#840000">
<text x="41.7" y="69.4" transform="rotate(-90 41.7 69.4)">Input</text>
<text x="41.7" y="72.7" transform="rotate(-90 41.7 72.7)">Logic</text>
<text x="41.7" y="129.9" transform="rotate(-90 41.7 129.9)">Logic</text>
<text x="41.7" y="126.5" transform="rotate(-90 41.7 126.5)">Input</text>
</g>
<g font-size=".7" fill="#006464">
<text x="248.1" y="104" transform="rotate(-90 248.1 104)">REF2</text>
<text x="250.7" y="102.7" transform="rotate(-90 250.7 102.7)">REF1</text>
</g>
</svg>
